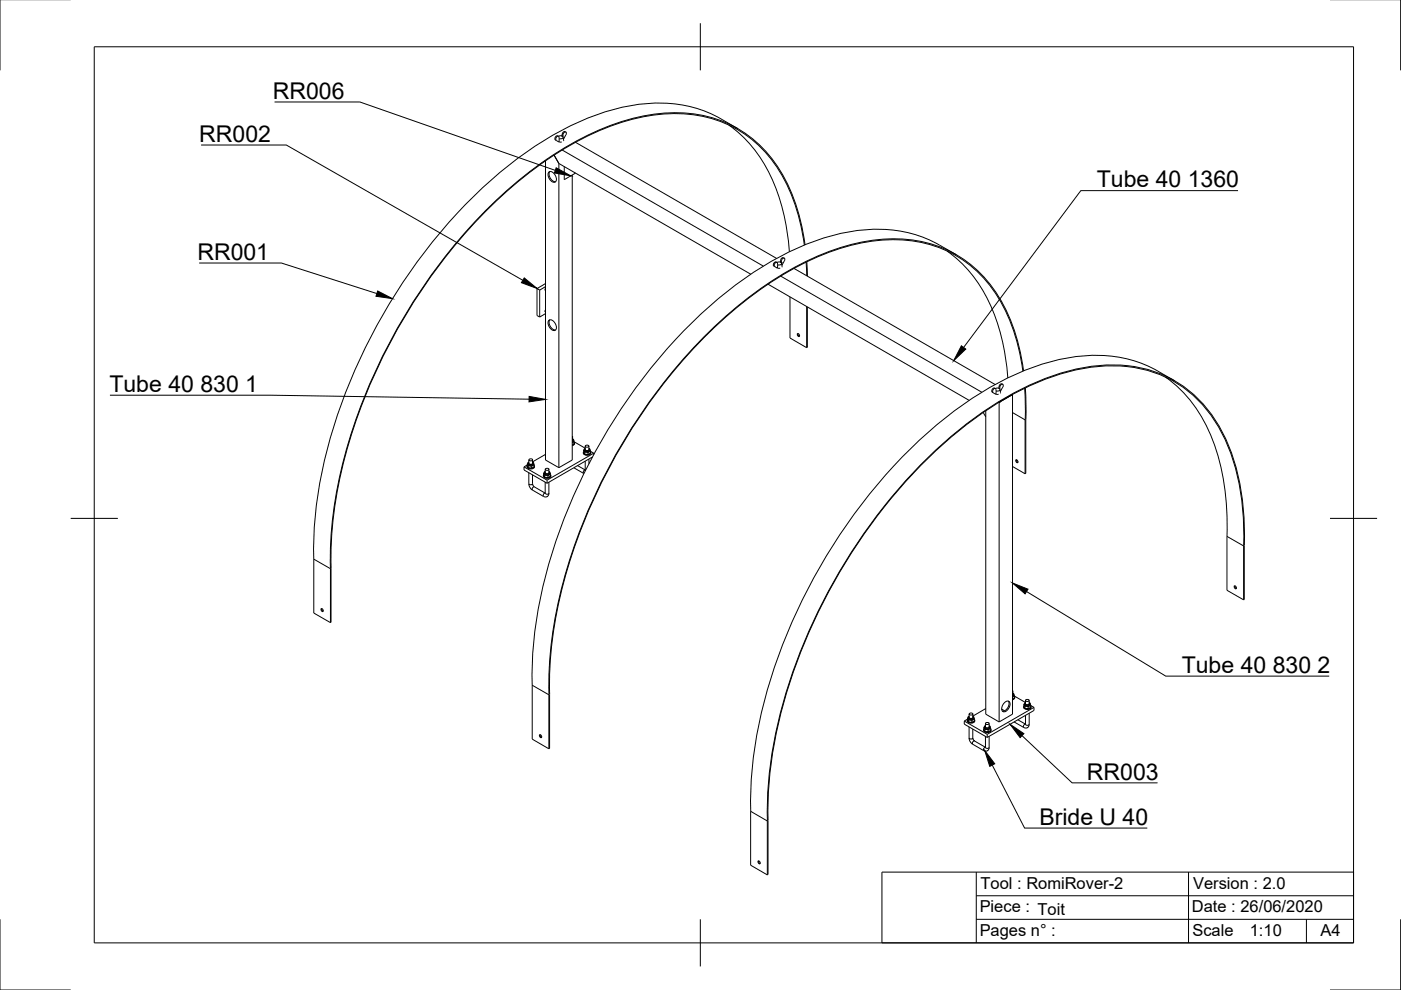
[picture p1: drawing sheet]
<svg xmlns="http://www.w3.org/2000/svg" width="297mm" height="210mm" viewBox="0 0 297 210" stroke-linecap="round" stroke-linejoin="round" font-family="sans-serif">
<!-- layer: Visible -->
<g fill="none" stroke="#000" stroke-width=".21">
<path d="M115.7 34.1v63.4l2.8 1.7M116.5 36.4a1.45 1.45 0 0 1 1.2 2.2 1.45 1.45 0 0 1-1.2-2.2zM116.6 36.4a1.57 1.57 0 0 0 1.2 2.1M117.5 32.9l1 1.8M118.4 30h.1M118.4 28.9a.5 .5 0 0 0-.7 .2 .5 .5 0 0 0 .2 .7l.6 .3M118.5 34.7l40.7 23.4M118.5 34.7v64.5M118.5 29l.1 .4M118.5 30.1h.1M118.5 29a.47 .47 0 0 0-.6 .1 .47 .47 0 0 0 0 .7M118.5 30.1h.6"/>
<path d="M118.6 29.4h.1M118.6 29.4l-.1 .7M119.1 28.8h.1M119.1 28.8l.2 .1M119.2 31.8l42.6 24.6M119.2 28.4l.2 .1M119.2 28.4l-.1 .4M119.2 28.9h-.7M119.3 28.9l.1 .3-.1 .1-.7 .1M119.3 28.9v.1M119.4 28.5l.1-.3 .5-.2 .1 .2-.1 .4M119.4 28.5l-.1 .4"/>
<path d="M119.4 29.1l.1 .7M119.5 29.7v.2M119.6 35.3v2.8l2.4-1.4M119.8 27.9l.2 .1M119.8 27.9l-.3 .1-.3 .4M120 28.6l-.5 .9M121.3 37.1v60.4l-2.8 1.7M122 30.2l42.7 24.6M154.5 26.5a29.9 29.9 0 0 1 11.1 16.8 49.9 49.9 0 0 1 1.8 10.1M156.4 27.3a30.9 30.9 0 0 0-11.5-5 38.8 38.8 0 0 0-23.3 4.1 87.9 87.9 0 0 0-29.4 24.2 118 118 0 0 0-24.5 52.6 77.3 77.3 0 0 0-1.2 15.3M164.5 55.5l.2 .1M164.6 55.5a.53 .53 0 0 0-.6 .4 .53 .53 0 0 0 .2 .6l.6 .3"/>
<path d="M164.7 56.8h.1M164.8 56.8h.1M164.8 56.8l.6 .1M164.9 56.1h.1M164.9 56.1l-.1-.3a.47 .47 0 0 0-.6 .1 .47 .47 0 0 0 .1 .6M164.9 56.1l-.1 .7M165.5 55.6v-.4l.2 .1v.4M165.5 55.6l.2 .1M165.5 55.6h-.1M165.5 58.5l42.7 24.7M165.5 55.6h-.7M165.6 55.6l.1 .3-.1 .2h-.7"/>
<path d="M165.7 55.7h.1M165.7 55.2l.2-.3 .4-.2 .1 .3-.1 .3M165.7 55.8l.1 .9M166.3 54.8l-.4-.2-.4 .5M166.3 55.3l-.5 1M168.3 56.9l42.7 24.6M170.5 52a37 37 0 0 0-8.1-19.5 25.2 25.2 0 0 0-21.3-8.4 51.2 51.2 0 0 0-25.1 9.8 106.4 106.4 0 0 0-31.1 34.9 108.1 108.1 0 0 0-14.5 44l-.2 3.9v15.2l-.1 .1M170.7 51.9a37.1 37.1 0 0 0-8.1-19.6 25.3 25.3 0 0 0-21.4-8.3 51.3 51.3 0 0 0-25.2 9.7 106.7 106.7 0 0 0-31.2 35 108.5 108.5 0 0 0-14.6 44.1l-.2 3.9 .1 3.9M170.9 55.6l.2 2.9M171.1 55.5l.1 3.1M200.8 53.2a29.9 29.9 0 0 1 11.2 16.9 49.9 49.9 0 0 1 1.7 10M202.7 54a31.3 31.3 0 0 0-11.5-4.9 38.8 38.8 0 0 0-23.3 4 87.9 87.9 0 0 0-29.3 24.3 118 118 0 0 0-24.6 52.6 77.3 77.3 0 0 0-1.2 15.3"/>
<path d="M113.9 61.2l.5 .3M113.9 61.2v5.7l.5 .3M114.4 61.5v5.7M115.7 60.1l-1.8 1.1M115.7 60.8l-1.3 .7M115.7 66.5l-1.3 .7M115.7 65.7l-.2 .3 .2 .1M115.7 61.1l-.2 .3 .2 .1M116.5 67.9a1.45 1.45 0 0 1 1.2 2.1 1.45 1.45 0 0 1-1.2-2.1zM116.6 67.8a1.57 1.57 0 0 0 1.2 2.2M162.8 60.3l42.7 24.6M167.5 62.9v8.8l3.5 2"/>
<path d="M169.2 70.7v.4l.3 .2M171 65v8.7M171.2 65.1v8.5l-.2 .1M216.9 78.7a37 37 0 0 0-8.1-19.5 25.2 25.2 0 0 0-21.3-8.3 51.2 51.2 0 0 0-25.2 9.7 106.4 106.4 0 0 0-31.1 34.9 108.1 108.1 0 0 0-14.5 44l-.2 3.9v3.8M217 78.6a37.1 37.1 0 0 0-8.1-19.5 25.3 25.3 0 0 0-21.3-8.4 51.3 51.3 0 0 0-25.2 9.7 106.7 106.7 0 0 0-31.3 35 108.5 108.5 0 0 0-14.5 44.2l-.2 3.9v3.8M245.5 78.7l3.5 2M245.5 78.7a28.9 28.9 0 0 0-21.5-2.3 63.2 63.2 0 0 0-24.7 13.1 117.3 117.3 0 0 0-39 67.2 77.3 77.3 0 0 0-1.1 15.3M247.1 80a30.5 30.5 0 0 1 11.5 18.1 56.2 56.2 0 0 1 1.5 15.6M111.1 99v.6l4.9 2.9M111.1 99l4.9 2.8M111.7 98.9v.1M111.7 99a.92 .92 0 0 0 1.6 0"/>
<path d="M111.8 98.4l.1 .1M111.8 98.4l.2 .7M111.8 98.6l-.7 .4M111.8 98.7l-.1 .2a.93 .93 0 0 0 1.6 0v-.2M111.9 98.3l-.1 .1M111.9 98.3v.1M111.9 98.4v.1M111.9 98.5l.1 .3M111.9 98.5l.5 .3 .6-.1M112 98.8l.7 .1M112 99.1l.7 .1M112 98.8v.3"/>
<path d="M112.1 98l-.2 .3M112.1 97.5v.8M112.1 98.1a.39 .39 0 0 0 .4 .3 .39 .39 0 0 0 .4-.3M112.1 98.2h.1M112.2 97.4l.4-.1 .3 .3-.5 .1zM112.7 98.9v.3M112.9 97.5v.8M112.9 98.2h.1M113 98.7l-.3 .2M113.2 98.4v.2M113.2 98.6l-.2 .1M113.2 98.6v.3l-.5 .3"/>
<path d="M113.3 98.9v.1M115.6 100l-.3 .3M115.6 99.5v.8M115.6 99.5l.5-.2 .3 .3-.5 .1zM115.7 96.3l-2.8 1.7 .3 .3-.2 .4M116.4 100l.2 .2 .1 .4M116.4 99.5v.8M121.3 92.5v.2M121.4 93.1l.3 .4-.4 .3M121.4 92.6v.8M121.4 93.2l.1 .1M121.4 93.2l-.1 .3"/>
<path d="M121.6 93.5l.1 .2M121.7 99.2l2.1 1.2M121.7 93.7l2.4 1.4-.3 .3M121.7 93.7l-.4 .2M121.7 93.7v.3l-.4 .3M121.7 93.7l.1 .4-.5 .3M121.8 94a.48 .48 0 0 1-.5 .5M122.4 98.7l1.7 .9M123.7 96a.84 .84 0 0 0 .8 .5 .84 .84 0 0 0 .8-.5M123.7 95.5l.1 .1M123.7 95.8l.2 .4M123.7 95.5v.3"/>
<path d="M123.8 95.8l-.1 .2a.93 .93 0 0 0 1.6 0l-.1-.2M123.8 95.4v.2M123.8 95.4l-.1 .1M123.8 95.6l.1 .3M123.8 95.6l.5 .3M123.9 95.9h.4M123.9 96.2l.8 .1M123.9 95.9v.3M124.1 97.8v2M124.1 94.6v.8M124.1 95.2a.39 .39 0 0 0 .4 .3 .39 .39 0 0 0 .4-.3M124.1 95.3h-.1"/>
<path d="M124.1 94.5l.5-.1 .2 .3-.4 .1zM124.3 95.9l.4 .1M124.7 96v.3M124.9 94.6v.7M124.9 95.1l.2 .2-.2 .5M124.9 97.3v1M124.9 95.8l-.2 .2M124.9 95.8l-.6 .1M125.1 95.5l.1 .2M125.2 95.7l-.3 .1M125.2 95.7v.3l-.5 .3M125.2 95.7l.7 .4"/>
<path d="M125.6 96.9l-9.6 5.6M125.9 96.1v.3M125.9 96.1l-9.9 5.7M208.5 87.5l.5 .9M209 87.1v64.3l2.8 1.7M211 83.5h.1M211 82.4a.51 .51 0 0 0-.6 .2 .51 .51 0 0 0 .1 .7l.7 .3M211.1 82.4a.47 .47 0 0 1 .6-.2 .47 .47 0 0 1 .2 .6l-.7 .1M211.1 82.5l.1 .4M211.2 82.5a.47 .47 0 0 0-.7 .1 .47 .47 0 0 0 .1 .6M211.2 83.6h.5M211.2 82.9h.1"/>
<path d="M211.2 82.9v.7M211.8 82.3h.1M211.8 82.3l.2 .1M211.8 85.3h.1M211.8 81.9l.2 .1M211.8 81.9v.4M211.8 85.3v67.8M212 82.4v.1M212 82l.3-.5 .4 .1-.1 .5-.5 .9M212 82v.4M212 82.6l.1 .8M212.6 81.5a.51 .51 0 0 0-.8 .4"/>
<path d="M214.7 83.6h.1M214.7 83.6l-2.9 1.7M214.7 83.6v67.8l-2.9 1.7M214.7 98.9l2.6 1.5M214.7 87.5l2.6 1.5v11.4M215.5 97.5l.1 .3 .2 .2M217.2 82.3l.2 6.7M217.4 82.2l.1 6.7M217.5 88.9v11.5h-.2M112.1 100.2v2.5l.3 .8 .4 .4 2.7 1.5 .5-.1 .4-.5v-2.6M112.9 100.7v1.9l.1 .4 2.6 1.6M115.2 100.9v.1"/>
<path d="M115.2 101a.92 .92 0 0 0 1.6 0M115.3 100.3l.1 .5M115.3 100.3l.1 .8M115.3 100.6l-.1 .2a.93 .93 0 0 0 1.6 0l-.1-.2M115.3 100.3l.2 .3 .3 .2M115.3 100.3h.1M115.4 100.8h.4M115.4 101.1l.8 .1M115.4 100.8v.3M115.6 100.2v-.1a.4 .4 0 0 0 .4 .4 .4 .4 0 0 0 .4-.4v.1M115.6 104.6h.1M115.6 102.2v2.4"/>
<path d="M115.8 100.8l.4 .1M116 101.8v.7M116.2 100.9v.3M116.6 100.4l-.1 .3-.7 .1M116.7 100.6l-.5 .3M116.7 100.6v.3l-.5 .3M116.8 100.9v.1M260.1 113.7v11.5l3.6 2M260.1 113.7l3.6 2.1M263.7 115.8v11.4M263.7 115.8a48.7 48.7 0 0 0-4.6-23.9 25.4 25.4 0 0 0-26.2-14.2 51.6 51.6 0 0 0-24.1 9.5 108.6 108.6 0 0 0-33.5 39 104.2 104.2 0 0 0-12.4 42.4l-.1 16.8-.1 .1M263.8 115.7v11.4l-.1 .1"/>
<path d="M263.8 115.7a48.8 48.8 0 0 0-4.5-23.9 25.5 25.5 0 0 0-26.3-14.3 51.8 51.8 0 0 0-24.2 9.6 108.9 108.9 0 0 0-33.6 39 104.5 104.5 0 0 0-12.5 42.6v5.4M68.2 129l.1 .4 .2 .2M70.1 120.6l-3.6-2.1v11.5l3.6 2M70.1 120.6v11.4M261.8 124.2l.1 .3 .2 .3M112.8 145.3v11.4l3.6 2.1M112.8 145.3l3.6 2M114.5 155.8l.1 .3 .2 .2M116.4 147.3v11.5M116.5 147.2v11.5l-.1 .1M204.4 152.9v.6l4.9 2.9M204.4 152.9l4.9 2.8"/>
<path d="M205.1 152.8a.84 .84 0 0 0 .8 .5 .84 .84 0 0 0 .8-.5M205.1 152.2l.1 .2M205.1 152.2l.2 .8M205.1 152.5l-.7 .4M205.2 152.5l-.1 .2a.93 .93 0 0 0 1.6 0l-.1-.2M205.2 152.2l.1 .2M205.2 152.2h-.1M205.2 152.4l.1 .3M205.3 152.4l.4 .3M205.3 152.7h.4M205.3 153l.8 .1M205.3 152.7v.3"/>
<path d="M205.5 154.1v2.5l.2 .6 .4 .5 2.6 1.5h.7l.3-.5v-2.6M205.5 151.8l-.3 .4M205.5 151.4v.8M205.5 152a.39 .39 0 0 0 .4 .3 .39 .39 0 0 0 .4-.3M205.5 152l-.1 .1M205.5 151.3l.5-.1 .3 .2-.5 .2zM205.7 152.7l.4 .1M206.1 152.8v.3M206.2 154.6v1.9l.2 .4 2.5 1.5M206.2 151.4v.8M206.3 152v.1M206.5 152.3l.1 .2"/>
<path d="M206.5 152.3l-.2 .3-.6 .1M206.6 152.5l-.5 .3M206.6 152.5v.3l-.5 .3M208.5 154.8a.86 .86 0 0 0 .8 .5 .86 .86 0 0 0 .8-.5M208.6 154.2l.1 .2M208.6 154.2l.2 .8M208.6 154.6l-.1 .2a.93 .93 0 0 0 1.6 0l-.1-.2M208.7 154.2v.2M208.7 154.2h-.1M208.7 154.4l.1 .3M208.7 154.4l.5 .2M208.8 154.7h.3"/>
<path d="M208.8 155l.7 .1M208.8 154.7v.3M208.9 156.1v2.4M208.9 153.9l-.2 .3M208.9 153.4v.7M208.9 154a.39 .39 0 0 0 .4 .3 .39 .39 0 0 0 .4-.3M208.9 154v.1M208.9 153.3l.5-.1 .3 .3-.5 .1zM209 150.2l-2.8 1.6 .3 .5M209.1 154.7l.4 .1M209.3 155.7v.7M209.5 154.8v.3"/>
<path d="M209.7 153.4v.6M209.7 153.9l.3 .2-.2 .4M209.8 154.6l-.3 .2M209.8 154.5l-.6 .1M210 154.3l.1 .2M210.1 154.5l-.3 .1M210.1 154.5v.3l-.6 .3M212.4 150.3l.6 .4M213 149a.65 .65 0 0 1 1.1-.1 1.54 1.54 0 0 1-1.5 2 1.41 1.41 0 0 1 .4-1.9zM213.8 148.6a1.57 1.57 0 0 1-1.3 2.2M214.7 146.4v.2M214.7 147.1v.3"/>
<path d="M214.7 147.1l.1 .1M214.7 147l.3 .2-.2 .4M214.7 146.5v.7M214.8 147.7l-.1 .1M214.8 147.6l-.1 .1M215 147.4l.1 .2M215.1 147.7v.3l-.4 .3M215.1 147.6l-.3 .1M215.1 147.6v.3l-.4 .3M215.1 147.6l2.3 1.3-.3 .4M215.1 148l-.4 .4M215.1 147.9v.1"/>
<path d="M215.8 152.6l1.6 .9M217 149.9v.1M217 150a.92 .92 0 0 0 1.6 0M217.1 149.3l.2 .5M217.1 149.3l.2 .8M217.1 149.6l-.1 .2a.93 .93 0 0 0 1.6 0l-.1-.2M217.1 149.3a.66 .66 0 0 0 .5 .5 .66 .66 0 0 0 .7-.1M217.1 149.3h.1M217.3 149.8l.7 .1M217.3 150.1l.7 .1M217.3 149.8v.3M217.4 153.6h.1"/>
<path d="M217.4 148.5v.8M217.4 151.7v1.9M217.4 149.1a.39 .39 0 0 0 .4 .3 .39 .39 0 0 0 .4-.3M217.4 149.1v.1M217.4 148.5l.5-.2 .3 .3-.5 .1zM218 149.9v.3M218.2 149.1v.1M218.2 151.2v2.5l-.3 .6h-.7l-2.2-1.2M218.2 148.9l.3 .3-.2 .5M218.2 148.5v.8M218.3 149.7l-.3 .2M218.5 149.4v.2"/>
<path d="M218.5 149.6l-.2 .1M218.5 149.6v.4l-.5 .2M218.5 149.6l.7 .4M218.6 149.9v.1M219.2 150v.6l-9.9 5.8M219.2 150l-9.9 5.7M159.2 172v11.4l3.5 2.1M159.2 172l3.5 2.1v11.4M160.8 182.5l.1 .4 .3 .2"/>
<circle cx="169.2" cy="71.1" r=".26"/>
<circle cx="215.5" cy="97.8" r=".26"/>
<circle cx="68.2" cy="129.4" r=".26"/>
<circle cx="261.9" cy="124.6" r=".26"/>
<circle cx="114.6" cy="156.1" r=".26"/>
<circle cx="160.9" cy="182.9" r=".26"/>
</g>
<!-- layer: Visible Narrow -->
<g fill="none" stroke="#000" stroke-width=".21">
<path d="M111.9 98.3a.75 .75 0 0 0 1.3 0M112.1 98l-.1 .3 .4 .2 .7-.2-.2-.3M115.6 100l-.1 .3 .4 .2 .6-.2-.1-.3M121.4 93.1l.2 .2-.3 .3M121.7 93.4l-.4 .3M123.8 95.4a.75 .75 0 0 0 1.3 0M124.1 99.7v.1M124.1 95.1l-.1 .3 .3 .2 .7-.2-.1-.3M124.1 99.6l-.4 .3v.4M112.1 102.6l.4 .2 .4-.2M113.3 103.2l-.4 .2v.5M115.4 100.3a.75 .75 0 0 0 1.2 0"/>
<path d="M115.6 104.5l-.4 .3v.4M115.6 104.6l.4 .2 .4-.2M205.2 152.2a.75 .75 0 0 0 1.3 0M205.5 156.5l.4 .2 .4-.2M205.5 151.9l-.1 .3 .3 .2 .7-.2-.1-.3M206.6 157.1l-.4 .2v.5M208.7 154.2a.75 .75 0 0 0 1.3 0M208.9 153.9l-.1 .3 .4 .2 .6-.2-.1-.3M209.7 158.5l-.2 .1h-.4a.37 .37 0 0 0-.5 0 .37 .37 0 0 0 0 .5M214.7 147l.2 .2-.2 .2M215 147.3l-.3 .3M217.2 149.3a.75 .75 0 0 0 1.3 0"/>
<path d="M217.4 149l-.1 .3 .4 .2 .6-.2-.1-.3M218.2 153.6l-.2 .2h-.4a.37 .37 0 0 0-.5-.1 .37 .37 0 0 0-.1 .5"/>
</g>
<!-- layer: Border -->
<path d="M0 -.1v15M297 -.1v15M20 9.9h267v190h-267zM148.5 4.9v10M15 109.9h10M282 109.9h10M0 194.9v15h15M148.5 194.9v10M297 194.9v15h-15" fill="none" stroke="#000" stroke-width=".21"/>
<!-- layer: TitleBlock -->
<path d="M187 184.9h100v15h-100zM207 194.9h80M207 189.9h80M207 184.9v15M252 184.9v15M277 194.9v5" fill="none" stroke="#000" stroke-width=".21"/>
<!-- layer: Annotations -->
<path d="M117.9 35.6l3.1 1.7-3.5-.6zM111.1 58.9l2.8 2.3-3.3-1.3zM80.1 61.7l3.1 1.6-3.5-.5zM203.8 73.3l1 .7-2.6 2.5zM112.2 84l3.5 .7-3.5 .5zM214.7 123.6l3.3 1.3-.7 1zM214.1 153.6l3 1.9-.8 .9zM208.8 159.1l2.1 2.8-1.1 .6z" fill="#000" stroke="#000" stroke-width=".21"/>
<path d="M42.6 30.7h18.1l50.1 28.7M58.2 21.6h18.1l41.4 14.5M42.2 55.8h17.5l20.2 6.4M262.5 40.4h-33.3l-24.9 33.3M23.3 83.8h34l54.9 .8M217.7 125.4l29.5 18h34.6M216.7 156l10.6 10h18.1M210.4 162.2l6.8 13.4h26" fill="none" stroke="#000" stroke-width=".21"/>
<g font-size="4.9">
<text x="57.8" y="20.9">RR006</text>
<text x="42.2" y="30">RR002</text>
<text x="232.5" y="39.7">Tube 40 1360</text>
<text x="41.8" y="55.1">RR001</text>
<text x="23.2" y="83.1">Tube 40 830 1</text>
<text x="250.5" y="142.7">Tube 40 830 2</text>
<text x="230.4" y="165.3">RR003</text>
<text x="220.4" y="174.9">Bride U 40</text>
</g>
<g font-size="3.5">
<text x="207.9" y="188.4">Tool : RomiRover-2</text>
<text x="253" y="188.4">Version : 2.0</text>
<text x="207.7" y="193.4">Piece : Toit</text>
<text x="252.7" y="193.5">Date : 26/06/2020</text>
<text x="207.7" y="198.4">Pages n° :</text>
<text x="252.8" y="198.5">Scale</text>
<text x="265" y="198.5">1:10</text>
<text x="280" y="198.4">A4</text>
</g>
</svg>
